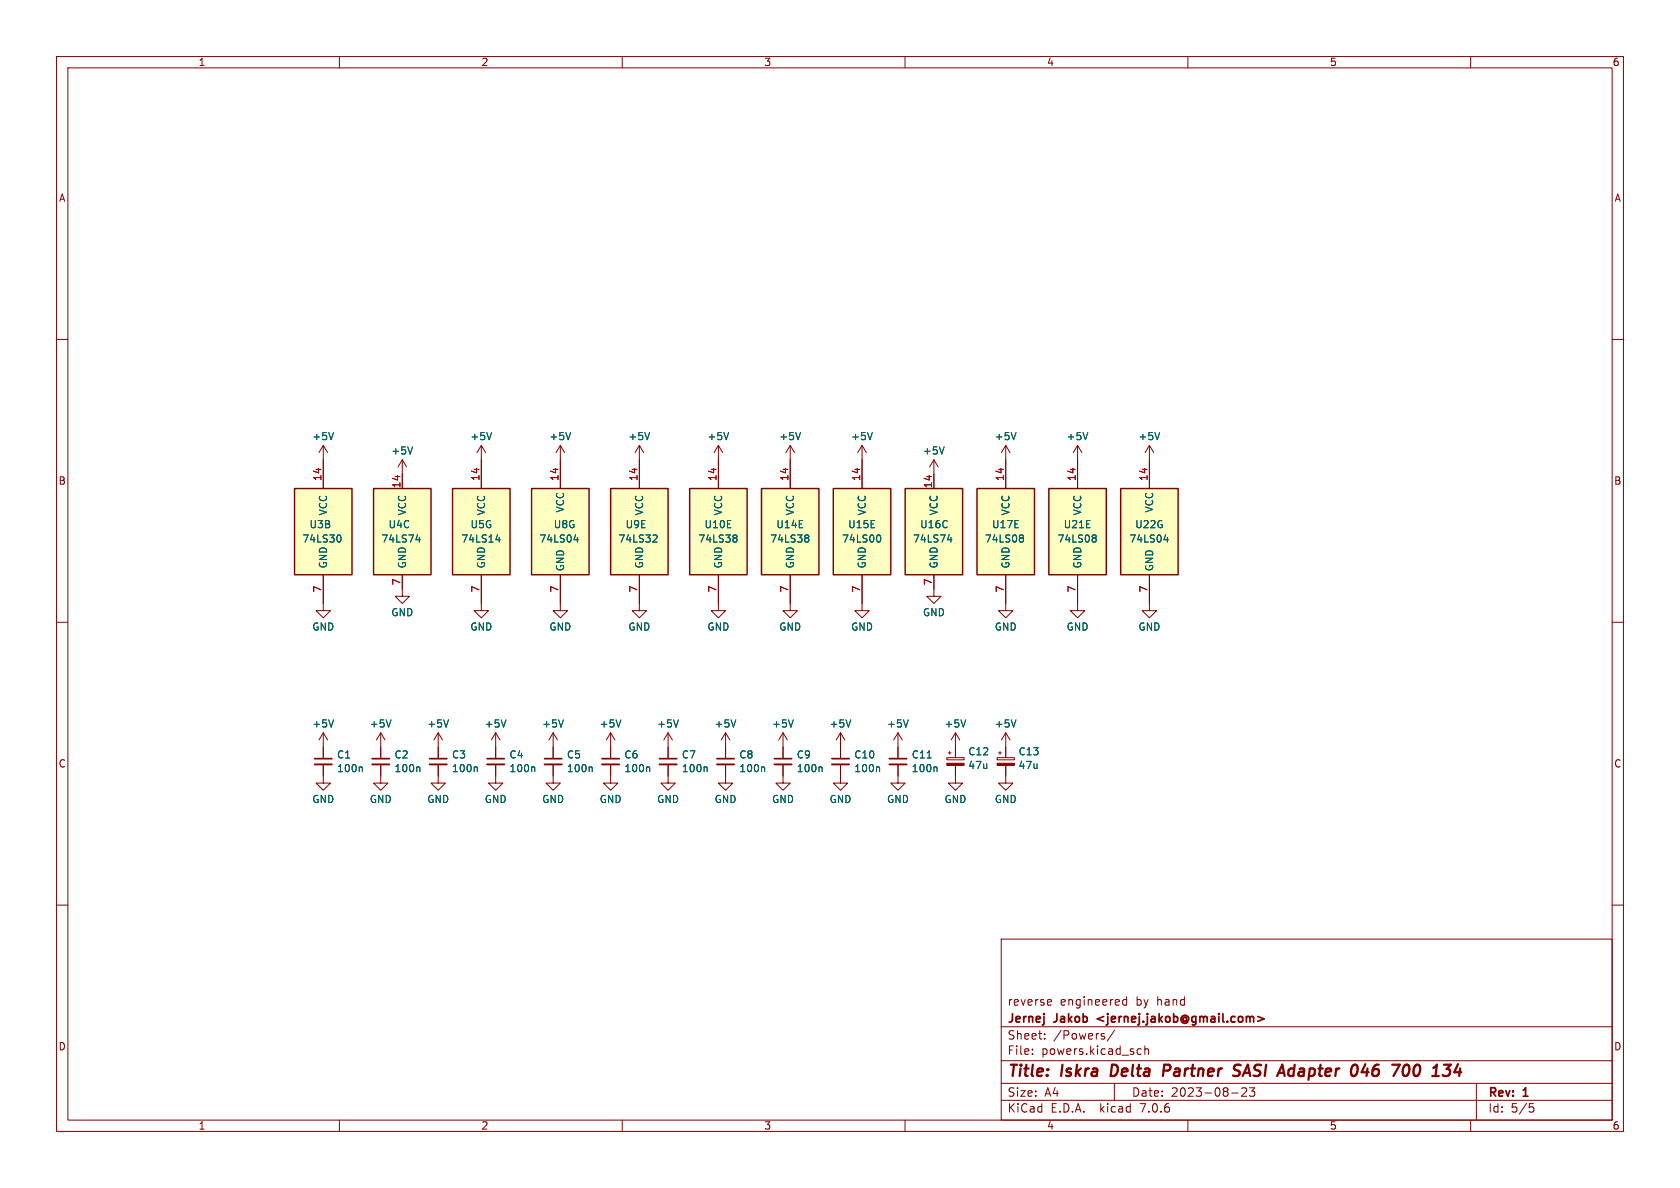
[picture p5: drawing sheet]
<svg xmlns="http://www.w3.org/2000/svg" width="297mm" height="210mm" viewBox="0 0 297 210" stroke-linecap="round" stroke-linejoin="round" font-family="sans-serif">
<g fill="none" stroke="#840000" stroke-width=".18">
<path d="M10 10h277v190h-277zM12 12h273v186h-273zM60 10v2M110 10v2M160 10v2M210 10v2M260 10v2M10 60h2M285 60h2M57.1 78.7v7.7M57.1 78.7l-.7 1.3M57.1 78.7l.8 1.3"/>
<path d="M85.1 78.7v7.7M85.1 78.7l-.8 1.3M85.1 78.7l.8 1.3M99.1 78.7v7.7M99.1 78.7l-.8 1.3M99.1 78.7l.7 1.3M113 78.7v7.7M113 78.7l-.7 1.3M113 78.7l.8 1.3M127 78.7l-.8 1.3M127 78.7v7.7M127 78.7l.8 1.3"/>
<path d="M139.7 78.7v7.7M139.7 78.7l-.8 1.3M139.7 78.7l.8 1.3M152.4 78.7v7.7M152.4 78.7l-.8 1.3M152.4 78.7l.8 1.3M177.8 78.7l-.8 1.3M177.8 78.7v7.7M177.8 78.7l.8 1.3M190.5 78.7l-.8 1.3M190.5 78.7v7.7M190.5 78.7l.8 1.3"/>
<path d="M203.2 78.7v7.7M203.2 78.7l-.8 1.3M203.2 78.7l.8 1.3M71.1 81.3v5.1M71.1 81.3l-.7 1.3M71.1 81.3l.8 1.3M165.1 81.3v5.1M165.1 81.3l-.8 1.3M165.1 81.3l.8 1.3M10 110h2M57.1 101.6v6.4h1.3l-1.3 1.2-1.2-1.2h1.2M71.1 101.6v3.8h1.3l-1.3 1.3-1.3-1.3h1.3"/>
<path d="M85.1 101.6v6.4h1.3l-1.3 1.2-1.3-1.2h1.3M99.1 101.6v6.4h1.2l-1.2 1.2-1.3-1.2h1.3M113 101.6v6.4h1.3l-1.3 1.2-1.2-1.2h1.2M127 101.6v6.4h1.3l-1.3 1.2-1.3-1.2h1.3M139.7 101.6v6.4h1.3l-1.3 1.2-1.3-1.2h1.3M152.4 101.6v6.4h1.3l-1.3 1.2-1.3-1.2h1.3M165.1 101.6v3.8h1.3l-1.3 1.3-1.3-1.3h1.3M177.8 101.6v6.4h1.3l-1.3 1.2-1.3-1.2h1.3M190.5 101.6v6.4h1.3l-1.3 1.2-1.3-1.2h1.3M203.2 101.6v6.4h1.3l-1.3 1.2-1.3-1.2h1.3M285 110h2M57.1 135.1v3.3h1.3l-1.3 1.3-1.2-1.3h1.2"/>
<path d="M57.1 129.5v4.6M57.1 129.5l-.7 1.3M57.1 129.5l.8 1.3M67.3 135.1v3.3h1.3l-1.3 1.3-1.3-1.3h1.3M67.3 129.5v4.6M67.3 129.5l-.8 1.3M67.3 129.5l.8 1.3M77.5 135.1v3.3h1.2l-1.2 1.3-1.3-1.3h1.3M77.5 129.5l-.8 1.3M77.5 129.5v4.6M77.5 129.5l.7 1.3M87.6 135.1v3.3h1.3l-1.3 1.3-1.2-1.3h1.2"/>
<path d="M87.6 129.5l-.7 1.3M87.6 129.5v4.6M87.6 129.5l.8 1.3M97.8 135.1v3.3h1.3l-1.3 1.3-1.3-1.3h1.3M97.8 129.5l-.8 1.3M97.8 129.5v4.6M97.8 129.5l.8 1.3M107.9 135.1v3.3h1.3l-1.3 1.3-1.2-1.3h1.2M107.9 129.5l-.7 1.3M107.9 129.5v4.6M107.9 129.5l.8 1.3M118.1 135.1v3.3h1.3l-1.3 1.3-1.3-1.3h1.3"/>
<path d="M118.1 129.5v4.6M118.1 129.5l-.8 1.3M118.1 129.5l.8 1.3M128.3 135.1v3.3h1.2l-1.2 1.3-1.3-1.3h1.3M128.3 129.5v4.6M128.3 129.5l-.8 1.3M128.3 129.5l.7 1.3M138.4 135.1v3.3h1.3l-1.3 1.3-1.2-1.3h1.2M138.4 129.5v4.6M138.4 129.5l-.7 1.3M138.4 129.5l.8 1.3M148.6 135.1v3.3h1.3l-1.3 1.3-1.3-1.3h1.3"/>
<path d="M148.6 129.5v4.6M148.6 129.5l-.8 1.3M148.6 129.5l.8 1.3M158.7 135.1v3.3h1.3l-1.3 1.3-1.2-1.3h1.2M158.7 129.5v4.6M158.7 129.5l-.7 1.3M158.7 129.5l.8 1.3M167.4 133.9h3v.4h-3zM167.6 133.1h.5M167.9 132.8v.6M168.9 135.3v3.1h1.3l-1.3 1.3-1.3-1.3h1.3M168.9 129.5v4.4"/>
<path d="M168.9 129.5l-.8 1.3M168.9 129.5l.8 1.3M176.3 133.9h3v.4h-3zM176.5 133.1h.5M176.8 132.8v.6M177.8 135.3v3.1h1.3l-1.3 1.3-1.3-1.3h1.3M177.8 129.5v4.4M177.8 129.5l-.8 1.3M177.8 129.5l.8 1.3M10 160h2M285 160h2M177 166h108v32h-108z"/>
<path d="M185.4 176.7l.4 .1 .1 .3-.7 .1M185.8 177.6l-.4 .1M199.2 176.8l-.5-.1-.2 .3v.4l.1 .2h.6M199.2 176.2v1.5M60 198v2M110 198v2M160 198v2M177 194.5h108M177 191.5h108M177 187.5h108M177 181.5h108M182.5 186.3v.1"/>
<path d="M182.5 185.5v.1M184.7 183.6v.1M184.7 182.8v.1M195.1 183.2l.2 .2-.2 .3M195.1 182.7l.1 .1M197 191.5v3M197 182.1l-1.3 2M201.2 186.3h.5M201.2 185.5h.5M202.4 185.5l.2-.1 .4 .1v.9M202.4 184.9v1.5M210 198v2"/>
<path d="M217.7 193.2h1.2M219.5 192.4l.6-.1 .2 .1 .1 .3-.9 1.1h.9M220.9 192.3h.9l-.5 .6 .4 .1v.7l-.2 .1h-.4l-.2-.1M260 198v2M261 191.5v6.5M270.4 195.1h.7M270.5 195.7h.4l.3 .3-.2 .5-.5 .1"/>
</g>
<g fill="none" stroke="#840000" stroke-width=".4">
<path d="M196.6 188.2l-.3 2h.5M206.6 188.2h-.8l-.2 2M206.7 189.2l-1 .1M218.2 189l.6 .3a.49 .49 0 0 1 .4 .5 .49 .49 0 0 1-.5 .4h-.4M219.3 188.3a.85 .85 0 0 0-1 .1l-.1 .2M220.6 188.2l-.9 2M228.1 190.2h.3M228.2 188.9h.4M241.4 188.1l-.7 1.4h1.3M241.8 188.9l-.2 1.3M248.6 188.2a.44 .44 0 0 1 .5 .4 1.31 1.31 0 0 1-.6 1.6M250.5 188.2a1.41 1.41 0 0 0-.4 1.9l.3 .1"/>
<path d="M257.8 188.1l-.7 1.4h1.2M258.1 188.9l-.1 1.3"/>
</g>
<path d="M55.6 134.1h3.1M65.8 134.1h3M75.9 134.1h3.1M86.1 134.1h3.1M96.3 134.1h3M106.4 134.1h3.1M116.6 134.1h3M126.7 134.1h3.1M136.9 134.1h3.1M147.1 134.1h3M157.2 134.1h3.1M222.3 179.7l1.2 .4-1.2 .4" fill="none" stroke="#840000" stroke-width=".3"/>
<g fill="#ffffc2" stroke="#ffffc2" stroke-width=".18">
<path d="M160 86.4h10.2v15.2h-10.2z"/>
<path d="M172.7 86.4h10.2v15.2h-10.2z"/>
<path d="M198.1 86.4h10.2v15.2h-10.2z"/>
<path d="M185.4 86.4h10.2v15.2h-10.2z"/>
<path d="M134.6 86.4h10.2v15.2h-10.2z"/>
<path d="M147.3 86.4h10.2v15.2h-10.2z"/>
<path d="M121.9 86.4h10.2v15.2h-10.2z"/>
<path d="M80 86.4h10.2v15.2h-10.2z"/>
<path d="M52.1 86.4h10.1v15.2h-10.1z"/>
<path d="M66 86.4h10.2v15.2h-10.2z"/>
<path d="M107.9 86.4h10.2v15.2h-10.2z"/>
<path d="M94 86.4h10.1v15.2h-10.1z"/>
</g>
<path d="M52.1 86.4h10.1v15.2h-10.1zM66 86.4h10.2v15.2h-10.2zM80 86.4h10.2v15.2h-10.2zM94 86.4h10.1v15.2h-10.1zM107.9 86.4h10.2v15.2h-10.2zM121.9 86.4h10.2v15.2h-10.2zM134.6 86.4h10.2v15.2h-10.2zM147.3 86.4h10.2v15.2h-10.2zM160 86.4h10.2v15.2h-10.2zM172.7 86.4h10.2v15.2h-10.2zM185.4 86.4h10.2v15.2h-10.2zM198.1 86.4h10.2v15.2h-10.2z" fill="none" stroke="#840000" stroke-width=".25"/>
<g fill="none" stroke="#006464" stroke-width=".18">
<path d="M59 76.5l-.5 1.2M72.9 79l-.4 1.3M86.9 76.5l-.4 1.2M100.9 76.5l-.4 1.2M114.8 76.5l-.4 1.2M128.8 76.5l-.4 1.2M141.5 76.5l-.4 1.2M154.2 76.5l-.4 1.2M166.9 79l-.4 1.3M179.6 76.5l-.4 1.2M192.3 76.5l-.4 1.2M205 76.5l-.4 1.2"/>
<path d="M60 94.6a.79 .79 0 0 1 0 1.2M73.5 95.4h.8M74.1 95v.8M87.7 95.4h.7M88.3 95v.8M101.5 95.4h.8M102.1 95v.8M115.6 94.6h.4l.2 .3-.8 .9h.8M129.8 94.6h.3l.2 .2-.2 .3M129.8 95.1h.3M130.1 95.1l.2 .2v.3l-.1 .2h-.4M142.5 94.6h.3l.2 .2-.2 .3"/>
<path d="M142.5 95.1h.3M142.8 95.1l.2 .2v.3l-.1 .2h-.4M155.4 94.6a.79 .79 0 0 1 0 1.2M167.5 95.4h.8M168.1 95v.8M180.5 94.6h.2l.2 .2-.2 .3M180.5 95.1h.2M180.7 95.1l.2 .2v.3l-.1 .2h-.3M193.3 94.6h.3l.2 .2-.2 .3M193.3 95.1h.3M193.6 95.1l.2 .2v.3l-.1 .2h-.4M205.8 95.4h.8"/>
<path d="M206.4 95v.8M59 127.3l-.5 1.2M63.9 135.6l.2 .2v.6M69.1 127.3l-.4 1.2M74 135.6l.2 .2v.6M79.3 127.3l-.4 1.2M84.2 135.6l.2 .2v.6M89.4 127.3l-.4 1.2M94.4 135.6l.1 .2v.6M99.6 127.3l-.4 1.2M104.5 135.6l.2 .2v.6M109.8 127.3l-.5 1.2"/>
<path d="M114.7 135.6l.2 .2v.6M119.9 127.3l-.4 1.2M124.8 135.6l.2 .2v.6M130.1 127.3l-.4 1.2M135 135.6l.2 .2v.6M140.2 127.3l-.4 1.2M145.2 135.6l.1 .2v.6M150.4 127.3l-.4 1.2M155.3 135.6l.2 .2v.6M160.6 127.3l-.5 1.2M163.9 134h.7M165.5 135.6l.2 .2v.6"/>
<path d="M170.7 127.3l-.4 1.2M179.6 127.3l-.4 1.2"/>
</g>
<path d="M55.6 135.1h3.1M65.8 135.1h3M75.9 135.1h3.1M86.1 135.1h3.1M96.3 135.1h3M106.4 135.1h3.1M116.6 135.1h3M126.7 135.1h3.1M136.9 135.1h3.1M147.1 135.1h3M157.2 135.1h3.1" fill="none" stroke="#840000" stroke-width=".33"/>
<g fill="#840000" stroke="#840000" stroke-width=".18">
<path d="M167.4 134.9h3v.4h-3z"/>
<path d="M176.3 134.9h3v.4h-3z"/>
</g>
<g font-size="2.8" fill="#840000">
<text x="178" y="190.9">Title:</text>
<text x="187.7" y="190.9">Iskra</text>
<text x="197.2" y="190.9">Delta</text>
<text x="207.3" y="190.9">Partner</text>
<text x="220.5" y="190.9">SASI</text>
<text x="229.3" y="190.9">Adapter</text>
<text x="242.9" y="190.9">046</text>
<text x="250.9" y="190.9">700</text>
</g>
<g font-size="2.1" fill="#840000">
<text x="178" y="178">reverse</text>
<text x="187.4" y="178">engineered</text>
<text x="200.9" y="178">by</text>
<text x="204.7" y="178">hand</text>
<text x="178" y="184">Sheet:</text>
<text x="178" y="181.2">Jernej</text>
<text x="186.2" y="184">/Powers/</text>
<text x="186.5" y="181.2">Jakob</text>
<text x="194.6" y="181.2">&lt;jernej.jakob@gmail.com&gt;</text>
<text x="178" y="186.7">File:</text>
<text x="184.1" y="186.7">powers.kicad_sch</text>
<text x="178" y="196.9">KiCad</text>
<text x="178" y="194.1">Size:</text>
<text x="184.7" y="194.1">A4</text>
<text x="185.7" y="196.9">E.D.A.</text>
<text x="194.6" y="196.9">kicad</text>
<text x="200" y="194.1">Date:</text>
<text x="201.8" y="196.9">7.0.6</text>
<text x="207" y="194.1">2023-08-23</text>
<text x="263" y="194.3">Rev:</text>
<text x="263" y="196.9">Id:</text>
<text x="267.1" y="196.9">5/5</text>
<text x="269.4" y="194.3">1</text>
</g>
<g font-size="1.8" fill="#840000">
<text x="35" y="11.9">1</text>
<text x="85" y="11.9">2</text>
<text x="135" y="11.9">3</text>
<text x="185" y="11.9">4</text>
<text x="235" y="11.9">5</text>
<text x="285" y="11.9">6</text>
<text x="10.3" y="35.9">A</text>
<text x="285.3" y="35.9">A</text>
<text x="10.3" y="85.9">B</text>
<text x="285.3" y="85.9">B</text>
<text x="10.3" y="135.9">C</text>
<text x="285.3" y="135.9">C</text>
<text x="10.3" y="185.9">D</text>
<text x="285.3" y="185.9">D</text>
<text x="35" y="199.9">1</text>
<text x="85" y="199.9">2</text>
<text x="135" y="199.9">3</text>
<text x="185" y="199.9">4</text>
<text x="235" y="199.9">5</text>
<text x="285" y="199.9">6</text>
</g>
<g font-size="1.8" fill="#006464">
<text x="55.1" y="78">+5V</text>
<text x="69.1" y="80.6">+5V</text>
<text x="83.1" y="78">+5V</text>
<text x="97" y="78">+5V</text>
<text x="111" y="78">+5V</text>
<text x="125" y="78">+5V</text>
<text x="137.7" y="78">+5V</text>
<text x="150.4" y="78">+5V</text>
<text x="163.1" y="80.6">+5V</text>
<text x="175.8" y="78">+5V</text>
<text x="188.5" y="78">+5V</text>
<text x="201.2" y="78">+5V</text>
<text x="54.6" y="93.6">U3B</text>
<text x="58" y="91.2" transform="rotate(-90 58 91.2)">VCC</text>
<text x="68.6" y="93.6">U4C</text>
<text x="72" y="91.2" transform="rotate(-90 72 91.2)">VCC</text>
<text x="83.1" y="93.6">U5G</text>
<text x="86" y="91.2" transform="rotate(-90 86 91.2)">VCC</text>
<text x="97.8" y="93.6">U8G</text>
<text x="99.9" y="90.7" transform="rotate(-90 99.9 90.7)">VCC</text>
<text x="110.5" y="93.6">U9E</text>
<text x="113.9" y="91.2" transform="rotate(-90 113.9 91.2)">VCC</text>
<text x="124.4" y="93.6">U10E</text>
<text x="127.9" y="91.2" transform="rotate(-90 127.9 91.2)">VCC</text>
<text x="137.1" y="93.6">U14E</text>
<text x="140.6" y="91.2" transform="rotate(-90 140.6 91.2)">VCC</text>
<text x="149.8" y="93.6">U15E</text>
<text x="153.3" y="91.2" transform="rotate(-90 153.3 91.2)">VCC</text>
<text x="162.6" y="93.6">U16C</text>
<text x="166" y="91.2" transform="rotate(-90 166 91.2)">VCC</text>
<text x="175.3" y="93.6">U17E</text>
<text x="178.7" y="91.2" transform="rotate(-90 178.7 91.2)">VCC</text>
<text x="187.9" y="93.6">U21E</text>
<text x="191.4" y="91.2" transform="rotate(-90 191.4 91.2)">VCC</text>
<text x="200.6" y="93.6">U22G</text>
<text x="204.1" y="90.7" transform="rotate(-90 204.1 90.7)">VCC</text>
<text x="53.3" y="96.1">74LS30</text>
<text x="58" y="100.6" transform="rotate(-90 58 100.6)">GND</text>
<text x="67.3" y="96.1">74LS74</text>
<text x="72" y="100.6" transform="rotate(-90 72 100.6)">GND</text>
<text x="81.5" y="96.1">74LS14</text>
<text x="86" y="100.6" transform="rotate(-90 86 100.6)">GND</text>
<text x="95.3" y="96.1">74LS04</text>
<text x="99.9" y="101.1" transform="rotate(-90 99.9 101.1)">GND</text>
<text x="109.2" y="96.1">74LS32</text>
<text x="113.9" y="100.6" transform="rotate(-90 113.9 100.6)">GND</text>
<text x="123.4" y="96.1">74LS38</text>
<text x="127.9" y="100.6" transform="rotate(-90 127.9 100.6)">GND</text>
<text x="136.1" y="96.1">74LS38</text>
<text x="140.6" y="100.6" transform="rotate(-90 140.6 100.6)">GND</text>
<text x="148.8" y="96.1">74LS00</text>
<text x="153.3" y="100.6" transform="rotate(-90 153.3 100.6)">GND</text>
<text x="161.3" y="96.1">74LS74</text>
<text x="166" y="100.6" transform="rotate(-90 166 100.6)">GND</text>
<text x="174" y="96.1">74LS08</text>
<text x="178.7" y="100.6" transform="rotate(-90 178.7 100.6)">GND</text>
<text x="186.9" y="96.1">74LS08</text>
<text x="191.4" y="100.6" transform="rotate(-90 191.4 100.6)">GND</text>
<text x="199.6" y="96.1">74LS04</text>
<text x="204.1" y="101.1" transform="rotate(-90 204.1 101.1)">GND</text>
<text x="55.1" y="111.7">GND</text>
<text x="69.1" y="109.1">GND</text>
<text x="83.1" y="111.7">GND</text>
<text x="97" y="111.7">GND</text>
<text x="111" y="111.7">GND</text>
<text x="125" y="111.7">GND</text>
<text x="137.7" y="111.7">GND</text>
<text x="150.4" y="111.7">GND</text>
<text x="163.1" y="109.1">GND</text>
<text x="175.8" y="111.7">GND</text>
<text x="188.5" y="111.7">GND</text>
<text x="201.2" y="111.7">GND</text>
<text x="55.1" y="128.8">+5V</text>
<text x="65.3" y="128.8">+5V</text>
<text x="75.4" y="128.8">+5V</text>
<text x="85.6" y="128.8">+5V</text>
<text x="95.8" y="128.8">+5V</text>
<text x="105.9" y="128.8">+5V</text>
<text x="116.1" y="128.8">+5V</text>
<text x="126.2" y="128.8">+5V</text>
<text x="136.4" y="128.8">+5V</text>
<text x="146.6" y="128.8">+5V</text>
<text x="156.7" y="128.8">+5V</text>
<text x="166.9" y="128.8">+5V</text>
<text x="175.8" y="128.8">+5V</text>
<text x="59.5" y="134.3">C1</text>
<text x="59.5" y="136.7">100n</text>
<text x="69.6" y="134.3">C2</text>
<text x="69.6" y="136.7">100n</text>
<text x="79.8" y="134.3">C3</text>
<text x="79.8" y="136.7">100n</text>
<text x="90" y="134.3">C4</text>
<text x="90" y="136.7">100n</text>
<text x="100.1" y="134.3">C5</text>
<text x="100.1" y="136.7">100n</text>
<text x="110.3" y="134.3">C6</text>
<text x="110.3" y="136.7">100n</text>
<text x="120.4" y="134.3">C7</text>
<text x="120.4" y="136.7">100n</text>
<text x="130.6" y="134.3">C8</text>
<text x="130.6" y="136.7">100n</text>
<text x="140.8" y="134.3">C9</text>
<text x="140.8" y="136.7">100n</text>
<text x="150.9" y="136.7">100n</text>
<text x="150.9" y="134.3">C10</text>
<text x="161.1" y="136.7">100n</text>
<text x="161.1" y="134.3">C11</text>
<text x="171.1" y="133.7">C12</text>
<text x="171.1" y="136.1">47u</text>
<text x="180" y="133.7">C13</text>
<text x="180" y="136.1">47u</text>
<text x="55.1" y="142.2">GND</text>
<text x="65.3" y="142.2">GND</text>
<text x="75.4" y="142.2">GND</text>
<text x="85.6" y="142.2">GND</text>
<text x="95.8" y="142.2">GND</text>
<text x="105.9" y="142.2">GND</text>
<text x="116.1" y="142.2">GND</text>
<text x="126.2" y="142.2">GND</text>
<text x="136.4" y="142.2">GND</text>
<text x="146.6" y="142.2">GND</text>
<text x="156.7" y="142.2">GND</text>
<text x="166.9" y="142.2">GND</text>
<text x="175.8" y="142.2">GND</text>
</g>
<g font-size="1.8" fill="#a90000">
<text x="56.9" y="85.1" transform="rotate(-90 56.9 85.1)">14</text>
<text x="70.9" y="86.4" transform="rotate(-90 70.9 86.4)">14</text>
<text x="84.8" y="85.1" transform="rotate(-90 84.8 85.1)">14</text>
<text x="98.8" y="85.1" transform="rotate(-90 98.8 85.1)">14</text>
<text x="112.8" y="85.1" transform="rotate(-90 112.8 85.1)">14</text>
<text x="126.7" y="85.1" transform="rotate(-90 126.7 85.1)">14</text>
<text x="139.4" y="85.1" transform="rotate(-90 139.4 85.1)">14</text>
<text x="152.1" y="85.1" transform="rotate(-90 152.1 85.1)">14</text>
<text x="164.8" y="86.4" transform="rotate(-90 164.8 86.4)">14</text>
<text x="177.5" y="85.1" transform="rotate(-90 177.5 85.1)">14</text>
<text x="190.2" y="85.1" transform="rotate(-90 190.2 85.1)">14</text>
<text x="202.9" y="85.1" transform="rotate(-90 202.9 85.1)">14</text>
<text x="56.9" y="104.8" transform="rotate(-90 56.9 104.8)">7</text>
<text x="70.9" y="103.6" transform="rotate(-90 70.9 103.6)">7</text>
<text x="84.8" y="104.8" transform="rotate(-90 84.8 104.8)">7</text>
<text x="98.8" y="104.8" transform="rotate(-90 98.8 104.8)">7</text>
<text x="112.8" y="104.8" transform="rotate(-90 112.8 104.8)">7</text>
<text x="126.7" y="104.8" transform="rotate(-90 126.7 104.8)">7</text>
<text x="139.4" y="104.8" transform="rotate(-90 139.4 104.8)">7</text>
<text x="152.1" y="104.8" transform="rotate(-90 152.1 104.8)">7</text>
<text x="164.8" y="103.6" transform="rotate(-90 164.8 103.6)">7</text>
<text x="177.5" y="104.8" transform="rotate(-90 177.5 104.8)">7</text>
<text x="190.2" y="104.8" transform="rotate(-90 190.2 104.8)">7</text>
<text x="202.9" y="104.8" transform="rotate(-90 202.9 104.8)">7</text>
</g>
</svg>
